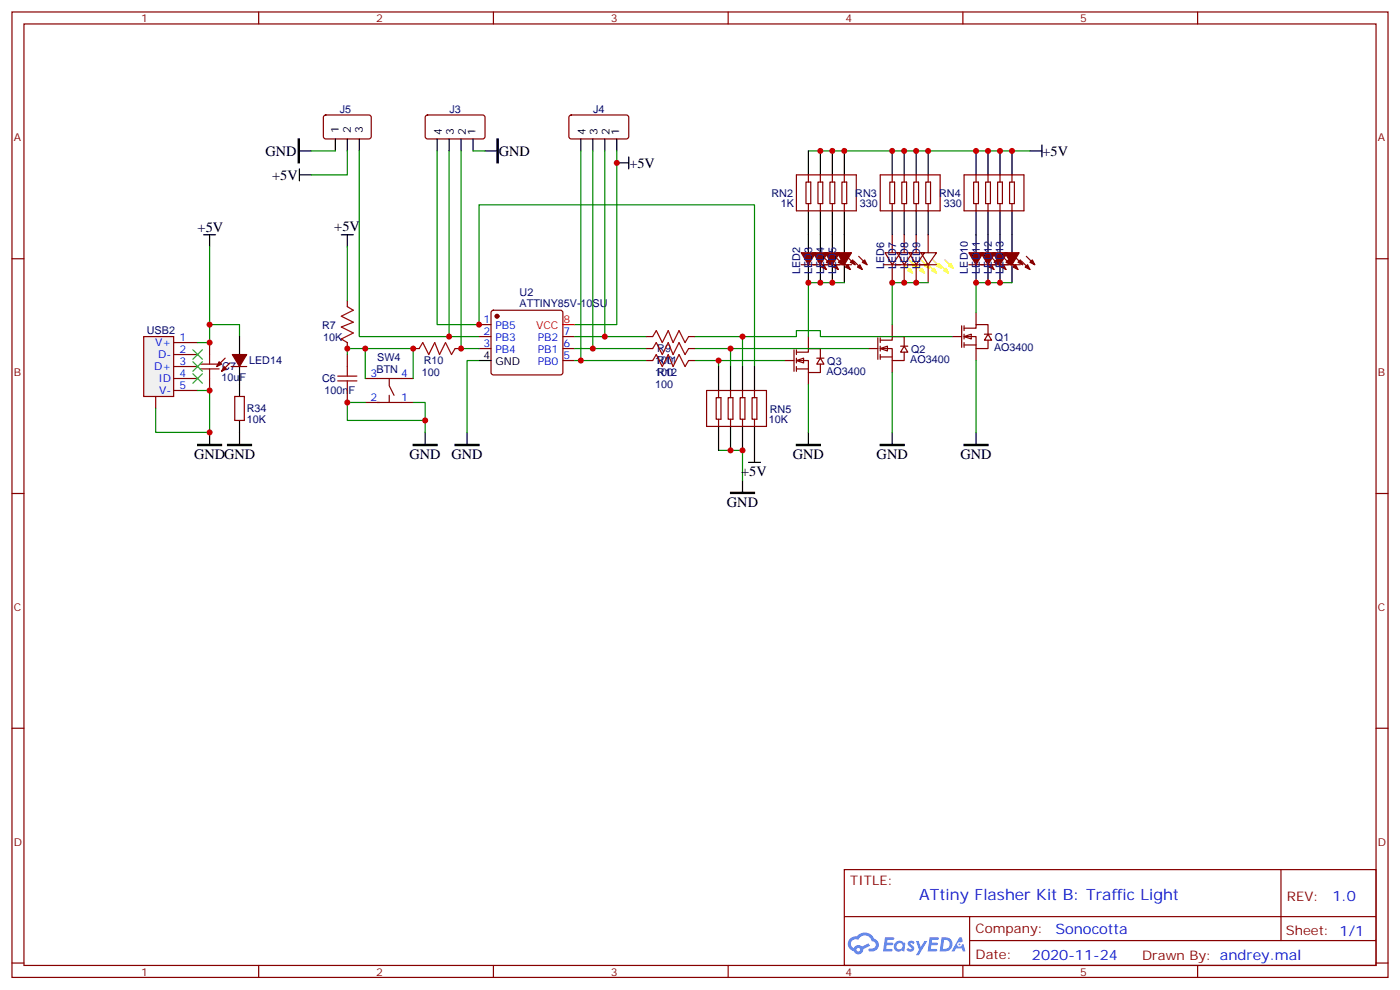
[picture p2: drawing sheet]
<svg xmlns="http://www.w3.org/2000/svg" width="412mm" height="292mm" viewBox="0 0 412 292" stroke-linecap="round" stroke-linejoin="round" font-family="sans-serif">
<g fill="none" stroke="#870000" stroke-width=".35">
<path d="M3.5 3.5h405.4v284.4h-405.4zM7.1 7.1h398.2v277.2h-398.2zM76.2 3.5v3.6M145.3 3.5v3.6M214.5 3.5v3.6M283.6 3.5v3.6M352.8 3.5v3.6M3.5 76.2h3.6M405.3 76.2h3.6M3.5 145.3h3.6M405.3 145.3h3.6M3.5 214.5h3.6"/>
<path d="M405.3 214.5h3.6M248.7 256.1h156.6v28.2h-156.6zM377.3 256.1v20.9M248.7 270h156.5M285.6 277h119.6M285.6 270v14.1M3.5 283.6h3.6M76.2 284.3v3.6M145.3 284.3v3.6M214.5 284.3v3.6M283.6 284.3v3.6M352.8 284.3v3.6"/>
<path d="M405.3 283.6h3.6"/>
</g>
<g fill="#5487ff">
<path d="M267.7 277.3a1.22 1.22 0 0 1 1.7 .3l-.4 .5a.47 .47 0 0 0-.3-.4 .47 .47 0 0 0-.5 .2l.1 .3a1.14 1.14 0 0 1 .8 1.7 1.14 1.14 0 0 1-1.9 0l-.2-.2 .5-.5 .7 .4a.29 .29 0 0 0 .3-.3 .29 .29 0 0 0-.2-.3 1.04 1.04 0 0 1-.6-1.7z"/>
<path d="M260.7 276h2.4l.3 .2-.2 .5-1.8 .1-.1 .8h1.5l.3 .4-.3 .4h-1.6l-.2 1.1h1.7l.2 .3-.2 .3-2.6 .1z"/>
<path d="M273.8 276h2.4l.3 .2-.1 .5-1.8 .1-.2 .8h1.6l.3 .4-.4 .4h-1.6l-.1 1.1h1.7l.2 .3-.2 .3-2.6 .1z"/>
<path d="M282.6 276.1h.7l.3 1.2-.6 .3a.69 .69 0 0 0-1 .3 .69 .69 0 0 0 .4 1 .69 .69 0 0 0 .9-.7l.5-.2 .6 2.2h-.8l-.2-.9h-1.8l-.5 .9h-.8z"/>
<path d="M269.8 277.1h.8l.6 1.8 1.1-1.8h.9l-2.6 4.2h-.8l.9-1.5z"/>
<path d="M277.4 276.1l-.6 4.1h1.3a2.11 2.11 0 0 0 2.5-2.1 2.11 2.11 0 0 0-2.5-2zM278.1 276.8a1.39 1.39 0 0 1 1.7 1.4 1.39 1.39 0 0 1-1.8 1.3h-.3z"/>
<path d="M263.7 277.7a1.54 1.54 0 0 0-.1 2.1 1.54 1.54 0 0 0 2.2 .2l.6 .2 .3-2.3-.2-.2-.4-.1a1.49 1.49 0 0 0-2.4 .1zM264 278.7a.94 .94 0 0 1 1.8 0 .94 .94 0 0 1-1.8 0z"/>
<path d="M250.4 276.4a2.18 2.18 0 0 0 1.1 3.7 1.44 1.44 0 0 0 1.6 1 1.44 1.44 0 0 0 1.2-1.5l2-1-.5-.8-1.9 1a1.47 1.47 0 0 0-2.4 .4 1.39 1.39 0 0 1-.7-1.9 1.39 1.39 0 0 1 2-.5 2.12 2.12 0 0 1 2.2-1.3 2.12 2.12 0 0 1 1.9 1.7 1.14 1.14 0 0 1 1.1 1.4 1.14 1.14 0 0 1-1.7 .8 .43 .43 0 0 0-.5 .3 .43 .43 0 0 0 .4 .5 1.98 1.98 0 0 0 2.5-1.2 1.98 1.98 0 0 0-1.2-2.5 3.1 3.1 0 0 0-5.3-.7l-.9 .1zM252.3 279.7a.55 .55 0 0 1 1.1 0 .55 .55 0 0 1-1.1 0z"/>
<circle cx="282.6" cy="278.1" r=".26"/>
</g>
<circle cx="146.4" cy="93.1" r=".53" fill="#870000" stroke="#870000" stroke-width=".35"/>
<path d="M125.5 34.1l.4-.2h16.5l.5 .7-.1 5.9-.6 .4h-16.5l-.5-.7v-5.6zM167.8 34.1l.5-.2h16.5l.4 .7-.1 5.9-.6 .4h-16.5l-.4-.7v-5.6zM141.1 95.6h3.5M141.1 99.1h3.5M144.9 91.6l.4-.2h19.8l.5 .2 .2 .5v17.6l-.2 .5-.5 .2h-19.8l-.5-.2-.2-.5v-17.6zM165.8 99.1h3.5M141.1 102.7h3.5M165.8 102.7h3.5M165.8 106.2h3.5" fill="none" stroke="#870000" stroke-width=".35"/>
<g fill="none" stroke="#000" stroke-width=".35">
<path d="M128.8 40.9v3.6M132.3 40.9v3.6M135.8 40.9v3.6M139.3 40.9v3.6M142.9 44.5h3.5M171.1 40.9v3.6M174.6 40.9v3.6M178.2 40.9v3.6M181.7 40.9v3.6M181.7 48h3.5M185.2 46.2v3.5M60 69.1h3.5"/>
<path d="M61.7 69.1v3.6M141.1 106.2h3.5M61.7 127.4v3.5M137.6 127.4v3.5"/>
</g>
<path d="M165.8 95.6h3.5" fill="none" stroke="#f00" stroke-width=".35"/>
<path d="M146.4 40.9h.4v7.1h-.4zM58.2 130.9h7.1v.3h-7.1zM134.1 130.9h7v.3h-7z" fill="#000" stroke="#000" stroke-width=".35"/>
<g fill="none" stroke="#008700" stroke-width=".35">
<path d="M128.8 44.5v51.1h12.3v-35.3h81.1v47.7M132.3 44.5v54.6h8.8M135.8 44.5v58.2h5.3M139.3 44.5h3.6M171.1 44.5v61.7M174.6 44.5v58.2M178.2 44.5v54.6M181.7 48v47.6h-12.4M61.7 95.6h8.9v3.5M169.3 99.1h21.2M141.1 106.2h-3.5v21.2M169.3 102.7h21.2"/>
<path d="M169.3 106.2h21.2"/>
</g>
<path d="M234.6 106.2l2.1-.7v1.4z" fill="#fff" stroke="#870000" stroke-width=".35"/>
<path d="M238.1 99.1v3.6M231.1 106.2h2.8M233.9 103v6.4M234.6 103.7h3.5v-1h3.6v2.8M234.6 106.2h3.5v3.5h3.6v-2.5M234.6 108.7h3.5M234.6 103v1.4M234.6 105.5v1.4M234.6 108v1.4M238.1 109.7v3.5M240.6 105.5h2.1M241.7 105.5l1 1.7h-2.1z" fill="none" stroke="#870000" stroke-width=".35"/>
<path d="M259.3 102.7l2.1-.7v1.4z" fill="#fff" stroke="#870000" stroke-width=".35"/>
<path d="M258.6 99.5v6.3M259.3 99.5v1.4M262.8 95.6v3.5M255.8 102.7h2.8M259.3 100.2h3.5v-1.1h3.5v2.9M259.3 102.7h3.5v3.5h3.5v-2.5M259.3 105.1h3.5M259.3 102v1.4M259.3 104.4v1.4M262.8 106.2v3.5M265.3 102h2.1M266.3 102l1.1 1.7h-2.1z" fill="none" stroke="#870000" stroke-width=".35"/>
<path d="M284 99.1l2.1-.7v1.4z" fill="#fff" stroke="#870000" stroke-width=".35"/>
<g fill="none" stroke="#870000" stroke-width=".35">
<path d="M95.5 34.1l.5-.2h12.9l.5 .7-.1 5.9-.6 .4h-13l-.5-.7v-5.6zM234.6 51.5h17.6v10.6h-17.6zM237.4 53.6h1.4v6.4h-1.4zM238.1 51.5v2.1M238.1 60v2.1M240.9 53.6h1.5v6.4h-1.5zM241.7 51.5v2.1M241.7 60v2.1M244.5 53.6h1.4v6.4h-1.4zM245.2 51.5v2.1M245.2 60v2.1M248 53.6h1.4v6.4h-1.4z"/>
<path d="M248.7 51.5v2.1M248.7 60v2.1M259.3 51.5h17.6v10.6h-17.6zM262.1 53.6h1.4v6.4h-1.4zM262.8 51.5v2.1M262.8 60v2.1M265.6 53.6h1.5v6.4h-1.5zM266.3 51.5v2.1M266.3 60v2.1M269.2 53.6h1.4v6.4h-1.4zM269.9 51.5v2.1M269.9 60v2.1"/>
<path d="M272.7 53.6h1.4v6.4h-1.4zM273.4 51.5v2.1M273.4 60v2.1M284 51.5h17.6v10.6h-17.6zM286.8 53.6h1.4v6.4h-1.4zM287.5 51.5v2.1M287.5 60v2.1M290.3 53.6h1.4v6.4h-1.4zM291 51.5v2.1M291 60v2.1M293.9 53.6h1.4v6.4h-1.4zM294.6 51.5v2.1"/>
<path d="M294.6 60v2.1M297.4 53.6h1.4v6.4h-1.4zM298.1 51.5v2.1M298.1 60v2.1M236 78h14.8M240.9 76.9l2.5 2.5M242.4 75.5l2.4 2.5M244.5 76.9l2.4 2.5M245.9 75.5l2.5 2.5M248 76.9l2.5 2.5M249.4 75.5l2.5 2.5M251.5 76.9l2.5 2.5"/>
<path d="M252.9 75.5l2.5 2.5M260.3 78h15.6M260.7 74.4h4.6l-2.5 3.6zM262.8 69.1v5.3M262.8 78v5.3M264.2 74.4h4.6l-2.5 3.6zM266.3 69.1v5.3M266.3 78v5.3M267.8 74.4h4.5l-2.4 3.6zM269.9 69.1v5.3M269.9 78v5.3M271.3 74.4h4.6l-2.5 3.6z"/>
<path d="M273.4 69.1v5.3M273.4 78v5.3M285.4 78h15.2M290.3 76.9l2.5 2.5M291.7 75.5l2.5 2.5M293.9 76.9l2.4 2.5M295.3 75.5l2.4 2.5M297.4 76.9l2.5 2.5M298.8 75.5l2.5 2.5M300.9 76.9l2.5 2.5M302.3 75.5l2.5 2.5M102.3 88.5v1.8"/>
<path d="M190.5 99.1h1.8M202.8 99.1h1.8M280.5 99.1h2.8M283.3 96v6.3M284 96.7h3.5v-1.1h3.5v2.8M284 99.1h3.5v3.6h3.5v-2.5M284 96v1.4M284 98.4v1.4M287.5 92.1v3.5M290 98.4h2.1M291 98.4l1.1 1.8h-2.1zM61.7 100.9v3.5"/>
<path d="M61.7 111.5v3.5M66.3 105.5l-2.4 2.5M67.7 106.9l-2.4 2.5M68.1 108h4.6M102.3 100.9v1.8M102.3 104.4v3.6M102.3 115v3.5M107.6 111.5h14.1M107.6 118.5h14.1M114.7 111.5v2.1l1.4 2.8M114.7 116.4v2.1M190.5 102.7h1.8"/>
<path d="M190.5 106.2h1.8M202.8 102.7h1.8M202.8 106.2h1.8M208.1 115h17.7v10.6h-17.7zM211 117.1h1.4v6.4h-1.4zM211.7 115v2.1M214.5 117.1h1.4v6.4h-1.4zM215.2 115v2.1M218 117.1h1.4v6.4h-1.4zM218.7 115v2.1M221.5 117.1h1.5v6.4h-1.5zM222.2 115v2.1"/>
<path d="M284 101.6h3.5M284 100.9v1.4M287.5 102.7v3.5M211.7 123.5v2.1M215.2 123.5v2.1M218.7 123.5v2.1M222.2 123.5v2.1"/>
</g>
<path d="M87.8 40.9h.4v7.1h-.4zM67 130.9h7.1v.3h-7.1zM121.7 130.9h7.1v.3h-7.1zM234.6 130.9h7.1v.3h-7.1zM259.3 130.9h7v.3h-7zM284 130.9h7v.3h-7zM215.2 145h7v.3h-7z" fill="#000" stroke="#000" stroke-width=".35"/>
<g fill="none" stroke="#000" stroke-width=".35">
<path d="M88.2 44.5h3.5M88.2 51.5h3.5M88.2 49.7v3.6M98.8 40.9v3.6M102.3 40.9v3.6M105.8 40.9v3.6M238.1 44.5v7M241.7 44.5v7M245.2 44.5v7M248.7 44.5v7M262.8 44.5v7M266.3 44.5v7"/>
<path d="M269.9 44.5v7M273.4 44.5v7M287.5 44.5v7M291 44.5v7M294.6 44.5v7M298.1 44.5v7M303.4 44.5h3.5M306.9 42.7v3.5M100.5 69.1h3.6M102.3 69.1v3.6M238.1 62.1v12.3M238.1 78v5.3"/>
<path d="M241.7 62.1v12.3M241.7 78v5.3M245.2 62.1v12.3M245.2 78v5.3M248.7 62.1v12.3M248.7 78v5.3M262.8 62.1v7M266.3 62.1v7M269.9 62.1v7M273.4 62.1v7M287.5 62.1v12.3M287.5 78v5.3"/>
<path d="M291 62.1v12.3M291 78v5.3M294.6 62.1v12.3M294.6 78v5.3M298.1 62.1v12.3M298.1 78v5.3M70.6 99.1v5.3M70.6 108v5.2M211.7 108v7M215.2 108v7M218.7 108v7M222.2 108v7"/>
<path d="M70.6 127.4v3.5M125.2 127.4v3.5M211.7 125.6v7M215.2 125.6v7M218.7 125.6v7M220.5 136.2h3.5M222.2 125.6v10.6M238.1 127.4v3.5M262.8 127.4v3.5M287.5 127.4v3.5M218.7 141.5v3.5"/>
</g>
<g fill="none" stroke="#008700" stroke-width=".35">
<path d="M91.7 44.5h7.1M102.3 44.5v7h-10.6M105.8 44.5v54.6h26.5M238.1 44.5h65.3M102.3 72.7v15.8M204.6 99.1h30v-1.7h7.1v1.7h38.8M218.7 99.1v8.9M248.7 83.3h-10.6v15.8M273.4 83.3h-10.6v12.3M298.1 83.3h-10.6v8.8M102.3 104.4v-1.7h19.4v8.8M107.6 118.5h-5.3v5.3h22.9v3.6"/>
<path d="M107.6 102.7v8.8M121.7 118.5h3.5v5.3M204.6 106.2h26.5M204.6 102.7h51.2M211.7 106.2v1.8M215.2 102.7v5.3M238.1 113.2v14.2M262.8 109.7v17.7M287.5 106.2v21.2M211.7 132.6h7v8.9"/>
</g>
<g fill="#870000" stroke="#870000" stroke-width=".35">
<path d="M285.4 74.4h4.2l-2.1 3.6z"/>
<path d="M291.4 78.7l.7-.7 .7 1.4z"/>
<path d="M292.8 77.3l.7-.7 .7 1.4z"/>
<path d="M288.9 74.4h4.3l-2.2 3.6z"/>
<path d="M295.6 78l.7 1.4-1.4-.7z"/>
<path d="M297 76.6l.7 1.4-1.4-.7z"/>
<path d="M292.5 74.4h4.2l-2.1 3.6z"/>
<path d="M298.4 78.7l.8-.7 .7 1.4z"/>
<path d="M299.9 77.3l.7-.7 .7 1.4z"/>
<path d="M296 74.4h4.2l-2.1 3.6z"/>
<path d="M302.7 78l.7 1.4-1.4-.7z"/>
<path d="M303.4 77.3l.7-.7 .7 1.4z"/>
<path d="M236 74.4h4.2l-2.1 3.6z"/>
<path d="M242 78.7l.7-.7 .7 1.4z"/>
<path d="M244.1 76.6l.7 1.4-1.4-.7z"/>
<path d="M239.5 74.4h4.3l-2.1 3.6z"/>
<path d="M245.5 78.7l.7-.7 .7 1.4z"/>
<path d="M246.9 77.3l.7-.7 .8 1.4z"/>
<path d="M243.1 74.4h4.2l-2.1 3.6z"/>
<path d="M249.1 78.7l.7-.7 .7 1.4z"/>
<path d="M251.2 76.6l.7 1.4-1.4-.7z"/>
<path d="M246.6 74.4h4.2l-2.1 3.6z"/>
<path d="M252.6 78.7l.7-.7 .7 1.4z"/>
<path d="M254 77.3l.7-.7 .7 1.4z"/>
<path d="M68.4 104.4h4.3l-2.1 3.6z"/>
<path d="M66 108l.7 .7-1.4 .7z"/>
<path d="M64.6 106.5l.7 .7-1.4 .8z"/>
</g>
<g fill="none" stroke="#ff0" stroke-width=".35">
<path d="M266.3 78l2.5 2.4M267.4 79.7l.7-.7 .7 1.4zM267.8 76.6l2.4 2.4M268.8 78.3l.7-.7 .7 1.4zM269.9 78l2.4 2.4M270.9 79.7l.7-.7 .7 1.4zM271.3 76.6l2.5 2.4M273 77.6l.8 1.4-1.5-.7zM273.4 78l2.5 2.4M274.5 79.7l.7-.7 .7 1.4zM274.8 76.6l2.5 2.4M275.9 78.3l.7-.7 .7 1.4z"/>
<path d="M276.9 78l2.5 2.4M278.3 76.6l2.5 2.4M278.7 79l.7 1.4-1.4-.7zM279.4 78.3l.7-.7 .7 1.4z"/>
</g>
<path d="M102.3 90.3l1.8 1.1-3.6 1.7 3.6 1.8-3.6 1.4 3.6 1.8-3.6 1.7 1.8 1.1M192.3 99.1l1-1.7 1.8 3.5 1.7-3.5 1.5 3.5 1.7-3.5 1.8 3.5 1-1.8M58.9 108.7h5.7M58.9 107.2h5.7M61.7 104.4v2.8M61.7 108.7v2.8M99.5 112.2h5.6M99.5 110.8h5.6M102.3 108v2.8M102.3 112.2v2.8M192.3 102.7l1-1.8 1.8 3.5 1.7-3.5 1.5 3.5 1.7-3.5 1.8 3.5 1-1.7M192.3 106.2l1-1.8 1.8 3.6 1.7-3.6 1.5 3.6 1.7-3.6 1.8 3.6 1-1.8" fill="none" stroke="#a10000" stroke-width=".35"/>
<path d="M42.3 99.1h8.9v17.7h-8.9z" fill="#f0f0f0" stroke="#870000" stroke-width=".35"/>
<path d="M45.9 116.8v3.5M51.2 100.9h7M51.2 104.4h7M51.2 108h7M51.2 111.5h7M51.2 115h7M69.1 116.8h2.9v7h-2.9zM121.7 102.7h1.8M134.1 102.7h1.7" fill="none" stroke="#870000" stroke-width=".35"/>
<path d="M181.7 44.5v3.5M61.7 72.7v28.2h-3.5M58.2 115h3.5v12.4h-15.8v-7.1" fill="none" stroke="#008700" stroke-width=".35"/>
<path d="M56.8 103l2.8 2.8M56.8 106.5l2.8 2.9M56.8 110.1l2.8 2.8M59.6 103l-2.8 2.8M59.6 106.5l-2.8 2.9M59.6 110.1l-2.8 2.8" fill="none" stroke="#3c3" stroke-width=".35"/>
<path d="M70.6 113.2v3.6M70.6 123.8v3.6" fill="none" stroke="#000" stroke-width=".35"/>
<path d="M123.5 102.7l1-1.8 1.8 3.5 1.8-3.5 1.4 3.5 1.7-3.5 1.8 3.5 1.1-1.7" fill="none" stroke="#a10000" stroke-width=".35"/>
<g fill="#c00">
<circle cx="178.2" cy="99.1" r=".88"/>
<circle cx="174.6" cy="102.7" r=".88"/>
<circle cx="171.1" cy="106.2" r=".88"/>
<circle cx="211.7" cy="106.2" r=".88"/>
<circle cx="215.2" cy="102.7" r=".88"/>
<circle cx="218.7" cy="99.1" r=".88"/>
<circle cx="287.5" cy="83.3" r=".88"/>
<circle cx="291" cy="83.3" r=".88"/>
<circle cx="294.6" cy="83.3" r=".88"/>
<circle cx="262.8" cy="83.3" r=".88"/>
<circle cx="266.3" cy="83.3" r=".88"/>
<circle cx="269.9" cy="83.3" r=".88"/>
<circle cx="238.1" cy="83.3" r=".88"/>
<circle cx="241.7" cy="83.3" r=".88"/>
<circle cx="245.2" cy="83.3" r=".88"/>
<circle cx="141.1" cy="95.6" r=".88"/>
<circle cx="125.2" cy="123.8" r=".88"/>
<circle cx="102.3" cy="118.5" r=".88"/>
<circle cx="132.3" cy="99.1" r=".88"/>
<circle cx="107.6" cy="102.7" r=".88"/>
<circle cx="102.3" cy="102.7" r=".88"/>
<circle cx="248.7" cy="44.4" r=".88"/>
<circle cx="245.2" cy="44.4" r=".88"/>
<circle cx="241.7" cy="44.4" r=".88"/>
<circle cx="215.2" cy="132.6" r=".88"/>
<circle cx="218.7" cy="132.6" r=".88"/>
<circle cx="273.4" cy="44.4" r=".88"/>
<circle cx="269.9" cy="44.4" r=".88"/>
<circle cx="266.3" cy="44.4" r=".88"/>
<circle cx="262.8" cy="44.4" r=".88"/>
<circle cx="298.1" cy="44.4" r=".88"/>
<circle cx="294.6" cy="44.4" r=".88"/>
<circle cx="291" cy="44.4" r=".88"/>
<circle cx="287.5" cy="44.4" r=".88"/>
<circle cx="61.7" cy="115" r=".88"/>
<circle cx="61.7" cy="100.9" r=".88"/>
<circle cx="61.7" cy="95.6" r=".88"/>
<circle cx="181.7" cy="48" r=".88"/>
<circle cx="61.7" cy="127.4" r=".88"/>
<circle cx="135.8" cy="102.7" r=".88"/>
<circle cx="121.7" cy="102.7" r=".88"/>
</g>
<text font-size="4.6" fill="#00f" x="270.8" y="265.1">ATtiny Flasher Kit B: Traffic Light</text>
<g font-size="4.2">
<text x="78.2" y="45.9">GND</text>
<text x="146.9" y="45.9">GND</text>
<text x="307.1" y="45.9">+5V</text>
<text x="80.2" y="52.9">+5V</text>
<text x="185.4" y="49.4">+5V</text>
<text x="58.2" y="68.4">+5V</text>
<text x="98.5" y="68.1">+5V</text>
<text x="57.1" y="135.1">GNDGND</text>
<text x="120.6" y="135.1">GND</text>
<text x="133" y="135.1">GND</text>
<text x="233.5" y="135.1">GND</text>
<text x="258.2" y="135.1">GND</text>
<text x="282.9" y="135.1">GND</text>
<text x="218.3" y="140.1">+5V</text>
<text x="214.1" y="149.2">GND</text>
</g>
<g font-size="4.2" fill="#00f">
<text x="392.5" y="265.4">1.0</text>
<text x="310.9" y="274.9">Sonocotta</text>
<text x="304" y="282.7">2020-11-24</text>
</g>
<g font-size="3.9" fill="#800">
<text x="250.5" y="260.7">TITLE:</text>
<text x="379.1" y="265.4">REV:</text>
<text x="287.4" y="274.9">Company:</text>
<text x="378.7" y="275.5">Sheet: 1/1</text>
<text x="287.4" y="282.6">Date:</text>
<text x="336.4" y="282.7">Drawn By: andrey.mal</text>
</g>
<g font-size="3.2" fill="#800">
<text x="41.6" y="6.5">1</text>
<text x="110.8" y="6.5">2</text>
<text x="179.9" y="6.5">3</text>
<text x="249.1" y="6.5">4</text>
<text x="318.2" y="6.5">5</text>
<text x="4.1" y="41.6">A</text>
<text x="405.9" y="41.6">A</text>
<text x="4.1" y="110.8">B</text>
<text x="405.9" y="110.8">B</text>
<text x="4.1" y="179.9">C</text>
<text x="405.9" y="179.9">C</text>
<text x="4.1" y="249.1">D</text>
<text x="405.9" y="249.1">D</text>
<text x="41.6" y="287.3">1</text>
<text x="110.8" y="287.3">2</text>
<text x="179.9" y="287.3">3</text>
<text x="249.1" y="287.3">4</text>
<text x="318.2" y="287.3">5</text>
</g>
<g font-size="3.2" fill="#000080">
<text x="100.1" y="33.4">J5</text>
<text x="132.4" y="33.3">J3</text>
<text x="174.7" y="33.3">J4</text>
<text x="227.3" y="58.1">RN2</text>
<text x="252" y="58.1">RN3</text>
<text x="276.6" y="58.1">RN4</text>
<text x="230" y="61.1">1K</text>
<text x="253.3" y="61.1">330</text>
<text x="278" y="61.1">330</text>
<text x="235.7" y="80.7" transform="rotate(-90 235.7 80.7)">LED2</text>
<text x="239.2" y="80.7" transform="rotate(-90 239.2 80.7)">LED3</text>
<text x="242.7" y="80.7" transform="rotate(-90 242.7 80.7)">LED4</text>
<text x="246.3" y="80.7" transform="rotate(-90 246.3 80.7)">LED5</text>
<text x="260.5" y="79.3" transform="rotate(-90 260.5 79.3)">LED6</text>
<text x="264" y="79.3" transform="rotate(-90 264 79.3)">LED7</text>
<text x="267.5" y="79.3" transform="rotate(-90 267.5 79.3)">LED8</text>
<text x="271" y="79.3" transform="rotate(-90 271 79.3)">LED9</text>
<text x="285.1" y="80.6" transform="rotate(-90 285.1 80.6)">LED10</text>
<text x="288.6" y="80.6" transform="rotate(-90 288.6 80.6)">LED11</text>
<text x="292.1" y="80.6" transform="rotate(-90 292.1 80.6)">LED12</text>
<text x="295.6" y="80.6" transform="rotate(-90 295.6 80.6)">LED13</text>
<text x="153.1" y="87.1">U2</text>
<text x="153" y="90.3">ATTINY85V-10SU</text>
<text x="43.3" y="98.4">USB2</text>
<text x="94.9" y="96.8">R7</text>
<text x="95.2" y="100.3">10K</text>
<text x="293.1" y="100.4">Q1</text>
<text x="73.4" y="107.3">LED14</text>
<text x="111.1" y="106.5">SW4</text>
<text x="124.8" y="107.3">R10</text>
<text x="193" y="107.3">100</text>
<text x="193.6" y="103.7">R9</text>
<text x="193.6" y="107.3">R11</text>
<text x="243.7" y="107.4">Q3</text>
<text x="268.1" y="107">AO3400</text>
<text x="268.4" y="103.9">Q2</text>
<text x="292.8" y="103.4">AO3400</text>
<text x="65.3" y="112.3">10uF</text>
<text x="65.5" y="109">C7</text>
<text x="94.9" y="112.6">C6</text>
<text x="110.9" y="109.7">BTN</text>
<text x="124.2" y="110.9">100</text>
<text x="193" y="110.9">100</text>
<text x="193.6" y="110.8">R12</text>
<text x="243.4" y="110.5">AO3400</text>
<text x="95.6" y="116.2">100nF</text>
<text x="193" y="114.4">100</text>
<text x="72.7" y="124.6">10K</text>
<text x="72.7" y="121.4">R34</text>
<text x="226.5" y="124.6">10K</text>
<text x="226.8" y="121.6">RN5</text>
</g>
<g font-size="3.2">
<text x="99.8" y="39.2" transform="rotate(-90 99.8 39.2)">1</text>
<text x="103.4" y="39.2" transform="rotate(-90 103.4 39.2)">2</text>
<text x="106.9" y="39.2" transform="rotate(-90 106.9 39.2)">3</text>
<text x="130.2" y="39.6" transform="rotate(-90 130.2 39.6)">4</text>
<text x="133.7" y="39.6" transform="rotate(-90 133.7 39.6)">3</text>
<text x="137.2" y="39.6" transform="rotate(-90 137.2 39.6)">2</text>
<text x="140.1" y="39.6" transform="rotate(-90 140.1 39.6)">1</text>
<text x="172.5" y="39.6" transform="rotate(-90 172.5 39.6)">4</text>
<text x="176" y="39.6" transform="rotate(-90 176 39.6)">3</text>
<text x="179.6" y="39.6" transform="rotate(-90 179.6 39.6)">2</text>
<text x="182.4" y="39.6" transform="rotate(-90 182.4 39.6)">1</text>
<text x="142.4" y="105.8">4</text>
<text x="145.9" y="107.6">GND</text>
</g>
<g font-size="3.2" fill="#00f">
<text x="142.4" y="95.2">1</text>
<text x="45.7" y="102">V+</text>
<text x="52.9" y="100.5">1</text>
<text x="142.4" y="98.8">2</text>
<text x="145.9" y="97">PB5</text>
<text x="145.9" y="100.5">PB3</text>
<text x="158.4" y="100.5">PB2</text>
<text x="166" y="98.8">7</text>
<text x="46.6" y="105.5">D-</text>
<text x="52.9" y="104.1">2</text>
<text x="52.9" y="107.6">3</text>
<text x="142.4" y="102.3">3</text>
<text x="145.9" y="104.1">PB4</text>
<text x="158.4" y="107.6">PB0</text>
<text x="158.4" y="104.1">PB1</text>
<text x="166" y="105.8">5</text>
<text x="166" y="102.3">6</text>
<text x="45.4" y="109">D+</text>
<text x="46.7" y="112.5">ID</text>
<text x="52.9" y="111.1">4</text>
<text x="109.1" y="111.1">3</text>
<text x="118.2" y="111.1">4</text>
<text x="46.8" y="116.1">V-</text>
<text x="52.9" y="114.7">5</text>
<text x="109.1" y="118.2">2</text>
<text x="118.2" y="118.2">1</text>
</g>
<g font-size="3.2" fill="#f00">
<text x="166" y="95.2">8</text>
<text x="157.9" y="97">VCC</text>
</g>
</svg>
